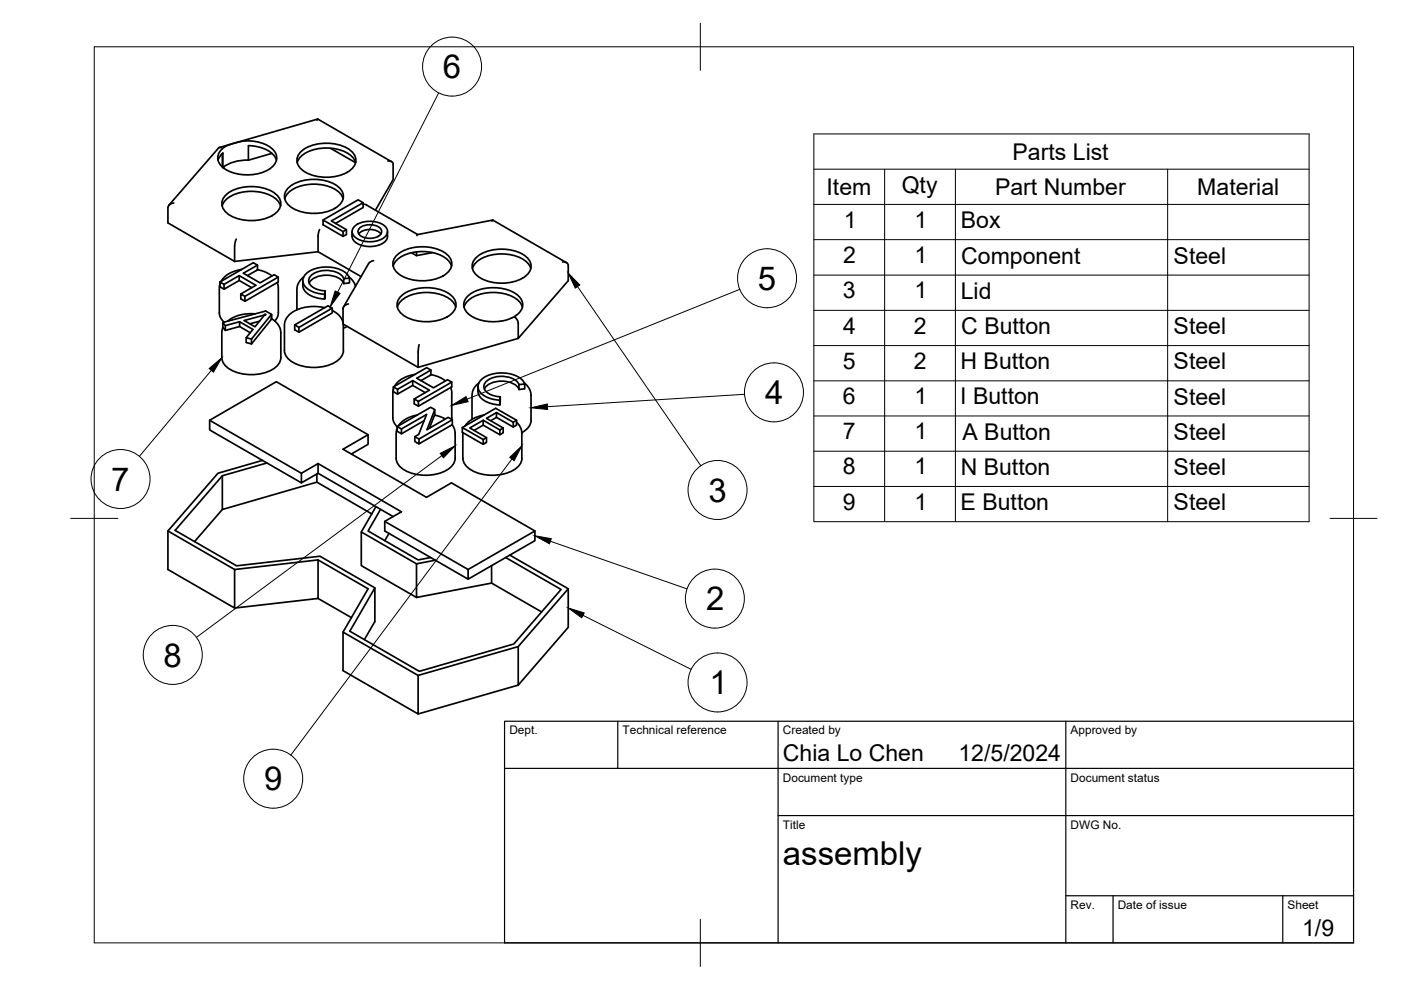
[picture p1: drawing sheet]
<svg xmlns="http://www.w3.org/2000/svg" width="297mm" height="210mm" viewBox="0 0 297 210" stroke-linecap="round" stroke-linejoin="round" font-family="sans-serif">
<!-- layer: Visible -->
<g fill="none" stroke="#000" stroke-width=".36">
<path d="M47 31.3l-.6 .1-10.6 12.1M47.1 32.5v2.9M47.2 32.5v3M47.3 32.4l-.8 .9-.3 .7M52.1 29.9a7.5 7.5 0 0 1 6.1 2.1 2.55 2.55 0 0 1-1.3 4 9.2 9.2 0 0 1-10-.8 2.59 2.59 0 0 1 1.1-4.3l2.8-.9 1.3-.1M52.7 33.9a8.4 8.4 0 0 0-5.4 1.6M57.6 32.5l-4.9 1.5v-3.1a6.7 6.7 0 0 1 5.7 2.5l.2 .6M61.4 39.6a9.3 9.3 0 0 1 10.3 0 2.46 2.46 0 0 1 0 4.1 9.3 9.3 0 0 1-10.3 0 2.46 2.46 0 0 1 0-4.1zM64.1 31.9a9.3 9.3 0 0 1 10.3 0 2.46 2.46 0 0 1 0 4.1 9.3 9.3 0 0 1-10.3 0 2.46 2.46 0 0 1 0-4.1zM67.4 25.2l-20.9 6.1M67.4 25.2l15.6 9.1M67.4 25.2l-.2 .3"/>
<path d="M70.1 31.4l5.3 3.1a5.6 5.6 0 0 0-5.2-3.1 8.1 8.1 0 0 0-6.6 2l-.6 1.1M82.2 34.1a.88 .88 0 0 1 1.2 .7M83.4 34.8v3.3l-3.8 6.4M36.8 43a1.25 1.25 0 0 0-1.2 1v3.3l14.1 8.1 17.7-2 9.2 5.2M47.1 43.7a5.6 5.6 0 0 1 5.2-3.1 8.1 8.1 0 0 1 6.6 2l.6 1.1M48.1 41.1a9.3 9.3 0 0 1 10.3 0 2.46 2.46 0 0 1 0 4.1 9.3 9.3 0 0 1-10.3 0 2.46 2.46 0 0 1 0-4.1zM49.7 52.2v3.2M50.1 50.7l-.3 1.4M50.7 58.4l-3.2 1.9v1M50.7 59.5l2.7 1.5M51.2 57.1l-.7 .2a5.4 5.4 0 0 0-3.6 2.3M52.5 58.4l2.1-1.2v-1l-.9-.5-7.1 4.1"/>
<path d="M54.6 56.2l-3 1.7 3.5 2.1 3-1.8 .9 .6v1l-7.1 4.1-.8-.5v-1.1l.8 .5M54.6 57.2a6.7 6.7 0 0 1 3.1 1.3M58.8 59.9l.2 1.1v5.3l-.3 1.1-.4 .6M59 58.8l-7.1 4v1.1M60.4 42.1a5.6 5.6 0 0 1 5.1-3 8.1 8.1 0 0 1 6.7 1.9l.6 1.1M64.2 59.5a2.83 2.83 0 0 0 2 3.3l1.7 .5 .9 .1M64.4 58.8a3.4 3.4 0 0 0-1.5 2.6v4.3M67.8 48.7l-.3 1-.1 3.7M71.1 47.4l5.9-3.4v-1l-6.7 3.9 3.1 1.8v1l-.7 .4-4.2-2.4v-1.1l4.2 2.5M72.9 59.1l1.2-.1v1l-1.2 .1M72.9 59.1v1M72.9 59.1a3.9 3.9 0 0 0-4.1-1.8 3.6 3.6 0 0 0-3.3 1.8 2.06 2.06 0 0 0 1.9 2.3l1.5 .3"/>
<path d="M73.4 48.7l-.7 .4v1M74 58.8a3.6 3.6 0 0 1 1.4 1.9M74.1 59a4.6 4.6 0 0 0-4.5-2.4 6.1 6.1 0 0 0-5.1 1.9 2.08 2.08 0 0 0 1.1 3 6.9 6.9 0 0 0 3.2 .9M74.6 49.1a2.43 2.43 0 0 0 2.2 3 5.4 5.4 0 0 0 5-1l.4-1-.1-1M75.2 47.9a5.5 5.5 0 0 1 6.4 0 1.56 1.56 0 0 1-.5 2.7 5.6 5.6 0 0 1-5.9-.4 1.45 1.45 0 0 1 0-2.3zM76.1 49.6a3.4 3.4 0 0 1 4.7 0M76.2 48.4a3.4 3.4 0 0 1 4.6 .3 1.26 1.26 0 0 1-1.1 1.7 3.3 3.3 0 0 1-3.7-.9v-.8zM77 43l-1.1-.6-7.4 4.2M77 43.3l.7 .2 10.9 6.2M78.1 55.9l-5.3 9.2M79.2 55.3l-.6 .2-.5 .4M83.4 56.4a5.6 5.6 0 0 1 5.1-3 8.1 8.1 0 0 1 6.6 1.9l.6 1.1"/>
<path d="M84.4 53.9a9.3 9.3 0 0 1 10.3 0 2.46 2.46 0 0 1 0 4.1 9.3 9.3 0 0 1-10.3 0 2.46 2.46 0 0 1 0-4.1zM88.3 53.4v.8M91.7 53.6l-3.4 .6-1.1-.6M100.2 56.9a5.6 5.6 0 0 1 5.1-3 8.1 8.1 0 0 1 6.6 1.9l.6 1.1M101.2 54.4a9.3 9.3 0 0 1 10.3 0 2.46 2.46 0 0 1 0 4.1 9.3 9.3 0 0 1-10.3 0 2.46 2.46 0 0 1 0-4.1zM104.5 46.7l-16 3-.1 .2M104.5 46.7l15.6 9M104.5 46.7l-.2 .2M119.3 55.5a.97 .97 0 0 1 1.2 .7v3.3l-10.6 12.2v-3.2a1.69 1.69 0 0 0-.8-1.3M46.6 60.2l-.1 .8v5.8l.4 .8 .6 .7M47 75.8a3.8 3.8 0 0 0 3.1 3.1 9.3 9.3 0 0 0 8.6-1.3l.7-1.1 .1-.7M47.3 69.4l-.3 1.1v5.3"/>
<path d="M47.5 60.3l-.9-.5v1l.9 .5 3.2-1.8v-1.1l3.6 2.1-3.2 1.8M47.8 70.1l3-.9v-1l2.8 1.6-1.4 1.8M50.8 68.2l-3 .8v1.1l-.6-.7v-1l.6 .6M50.8 69.2l2.2 1.3M53.3 71.9l-1.1-.3v1l1.1 .3v-1l4.3-5.2v1l-4.3 5.2M54.1 66.5a8.1 8.1 0 0 0-5.9 1.6M55 68.1l-2 .6M56.2 66.6l-.1 .2-4.3 1.2 2.3 1.3 2-2.5 .3-.1-.2-.1v.2M57.6 67.7v-1l-1.3-.8-9.1 2.5M57.6 67.6a3.7 3.7 0 0 1 1.9 2.9v5.3M62.5 68.9l.9 .5M65.6 60a4.5 4.5 0 0 1 5.1-1.5 3.1 3.1 0 0 1 2.2 1.6"/>
<path d="M68.8 65.2a8 8 0 0 0-7.8 1.9l-.5 .8-.2 .8v5.6a3.8 3.8 0 0 0 3.1 3.1 9.3 9.3 0 0 0 8.6-1.3l.7-1.2 .1-.6M68.9 61.7l-.1 1.7zM70.4 65.3l-7 4.1v1l-.9-.5v-1l7.1-4.1 .8 .5v1.1l-7 4M70.4 65.8a3.9 3.9 0 0 1 2.3 2.6M72.8 68.7v5.6M73.6 69.2l-.8 .4M73.9 64.5a1.23 1.23 0 0 0-1.2 .9v3.3l15.9 9.2M84.2 65.1a5.6 5.6 0 0 1 5.2-3 8.1 8.1 0 0 1 6.6 1.9l.6 1.1M85.3 62.6a9.3 9.3 0 0 1 10.3 0 2.46 2.46 0 0 1 0 4.1 9.3 9.3 0 0 1-10.3 0 2.46 2.46 0 0 1 0-4.1zM88 79.4h-.3a5.6 5.6 0 0 0-4 2.5M88.9 73.1l-.2 1.5M91.4 78.5l-3 1.7 3.5 2 3-1.7 .9 .5v1l-7.1 4.1-.9-.5v-1l.9 .5"/>
<path d="M91.4 79.5v-1l-.9-.6-7.1 4.1M91.4 79.4a7 7 0 0 1 3 1.4M91.4 79.5l-2.1 1.2M98.4 65.1a5.6 5.6 0 0 1 5.2-3 8.1 8.1 0 0 1 6.6 1.9l.6 1.1M99 63a8.8 8.8 0 0 1 8.7-1.5 4.1 4.1 0 0 1 3.1 2.8 3.7 3.7 0 0 1-2.9 3.4 9.3 9.3 0 0 1-8.8-1.3 2.33 2.33 0 0 1-.1-3.4zM109.9 71.7l-21.3 6.2v-3.3M44.4 89.1l19.5 11.2M55.6 97.6l-9.4 2.7-10.6 12.3v8.1l14.1 8.2v-8.2l17.7-2M56.6 98.2l-9.5 2.7v7.1l20.1-5.8v-1.7M67.4 98.3l-3.5 2v2.1l3.5-2.1M74.5 96.3l3.5-2.1v-2l-5.3 3 17.7 10.2 5.3-3 17.7 10.2v2l-14.1 8.2M78 92.2l-19.4-11.3-14.2 8.2v2.1l19.5 11.2"/>
<path d="M83.4 82.5l-.1 6.5 .3 .8 .6 .7M84.2 90.4l7.1-4 .9 .5v1l-1.2 2.9M84.3 82.5l-.9-.5v1.1l.9 .5 3.2-1.9v-1l3.5 2-3.2 1.9M85.1 90.9l-.9-.5v1.1l.9 .5M87.5 80.7l-3.2 1.8v1.1M87.5 81.7l2.6 1.5M87.9 92.6l.9 .5M88.5 88a5.8 5.8 0 0 0-4 2.3M89.9 89.2l-4.8 2.8v-1.1l5.3-3-1.6 4.2-.9 .5v1l.9 .5 7.1-4.1M92.1 88l2.3 .8M92.2 86.9l-1.7 4.2 4.5-2.6 .9 .5v1M95.5 82.2l.3 .8v5.9"/>
<path d="M95.8 81l-7.1 4.1v1M95.9 90.1l.4 .8 .2 1v5.3a3.8 3.8 0 0 1-3.1 3.1 9.3 9.3 0 0 1-8.6-1.3l-.7-1.2-.1-.6v-5.3l.2-1.2M95.9 89l-7.1 4.1v1M98.1 97.2a3.8 3.8 0 0 0 3.1 3.1 9.3 9.3 0 0 0 8.6-1.3l.8-1.2 .1-.6M98.1 91.7v5.5M101.3 82v1M101.3 83a3.3 3.3 0 0 0 2.9 2.6l1.8 .3M101.5 81.2a3.3 3.3 0 0 0-1.4 2.6v5.1M102.4 89.1l-2.8 1.6 3.5 2.1v1l-.2 .2-.5 .2-4.4-2.5v-1.1l4.4 2.6M102.4 90.1l3.6 2.1v-1l.7-.5M102.6 88a5.9 5.9 0 0 0-4 2.3M102.7 82.5a4.5 4.5 0 0 1 5.2-1.5 3.1 3.1 0 0 1 2.1 1.6"/>
<path d="M103.1 92.8l-.7 .4v1M104 89.2l1.3-.7v-1l3.5 2M105.3 87.5l-2.2 1.2 3.6 2v1.1l-.7 .4M105.3 88.5l3.5 2M106 91.2l-3.6-2.1v1l-1.9 1.2M106.1 84.1l-.1 1.8zM109.5 89.1l-.7 .4v1l.7-.4v-1l-4.4-2.5-7.1 4M109.5 89.5a3.3 3.3 0 0 1 1.1 2.4v5.3M110 81.5l1.3-.1v1l-1.3 .2M110 81.5v1.1M110 81.5a3.9 3.9 0 0 0-4-1.7 3.6 3.6 0 0 0-3.3 1.7 2.06 2.06 0 0 0 1.8 2.4l1.6 .2M111.1 81.2a3.3 3.3 0 0 1 1.5 2.6v5.3a3.2 3.2 0 0 1-1.9 2.6"/>
<path d="M111.3 81.4a4.6 4.6 0 0 0-4.5-2.3 6.1 6.1 0 0 0-5.1 1.8 2.08 2.08 0 0 0 1 3 6.9 6.9 0 0 0 3.3 .9M35.6 112.6l14.1 8.1M47.1 100.9l-10 11.6 13.1 7.5 17.6-2.1 11.7 6.7v7.2l-2.2 3.8M47.1 108l-5.8 6.8M67.2 102.2l11.6 6.8M67.4 100.3v-2l17.7 10.2-3.5 2v2.1l17.7 10.2v-2.1l14.1-8.1M67.4 100.3l16 9.2M79.7 107.4l-3.1 5.4M80.7 108l-2.7 4.6 10.6 6.1 2.7-.5M81.6 110.5l17.7 10.2M82.5 113.1l-.9 1.5M88.3 119.5l-11.7-6.7v7.1l11.7 6.8"/>
<path d="M92.3 118.8l-4 .7v7.2l15.9-3.1M104.2 119.9v3.7l10.6 6.1M107.2 118.2l11.8 6.8-10.1 11.5-20 5.8-14.7-8.5 5.3-9.2M108.1 117.7l12.4 7.1v8.2l-10.6 12.3M49.7 128.9l17.7-2v-8.2l10.6 6.1-5.3 9.2v8.2l15.9 9.2v-8.2l21.3-6.1M67.4 126.9l7.1 4.1M72.7 134l15.9 9.2M120.5 124.8l-10.6 12.3v8.2l-21.3 6.1"/>
</g>
<circle cx="47.2" cy="35.5" r=".18" fill="#000"/>
<!-- layer: BORDER -->
<path d="M20 9.9h267v190h-267zM148.5 4.9v10M15 109.9h10M282 109.9h10M148.5 194.9v10" fill="none" stroke="#000" stroke-width=".21"/>
<!-- layer: TITLEBLOCK -->
<path d="M107 152.9h180v47h-180zM131 152.9v10M165 152.9v47M226 152.9v47M107 162.9h180M165 172.9h122M226 189.9h61M236 189.9v10M272 189.9v10" fill="none" stroke="#000" stroke-width=".25"/>
<!-- layer: Parts Lists -->
<g fill="none" stroke="#000" stroke-width=".21">
<path d="M172.6 28.4h105v82.2h-105zM172.6 35.9h105M187.6 35.9v74.7M202.6 35.9v74.7M247.6 35.9v74.7M172.6 43.3h105M172.6 50.8h105M172.6 58.3h105M172.6 65.8h105M172.6 73.3h105M172.6 80.7h105M172.6 88.2h105"/>
<path d="M172.6 95.7h105M172.6 103.1h105"/>
</g>
<!-- layer: Balloons -->
<g fill="none" stroke="#000" stroke-width=".21">
<circle cx="95.9" cy="14.1" r="6.3"/>
<circle cx="162.6" cy="59" r="6.3"/>
<circle cx="164.1" cy="83.2" r="6.3"/>
<circle cx="25.6" cy="101.6" r="6.3"/>
<circle cx="152.1" cy="103.9" r="6.3"/>
<circle cx="36.6" cy="138.9" r="6.3"/>
<circle cx="151.6" cy="126.9" r="6.3"/>
<circle cx="152.1" cy="144.7" r="6.3"/>
<circle cx="57.9" cy="165.1" r="6.3"/>
</g>
<!-- layer: 0 -->
<path d="M44.3 78.1l2.8-2.3-1.8 3.1zM71.1 61.7l1 .5-2.1 2.9zM120.5 57.9l2.4 2.5-.9 .7zM93.3 96.1l3.2-1.6-2.5 2.6zM95.8 86l3-1.9 .5 1.1zM108.1 97l2.5-2.5-1.6 3.2zM112.6 86.5l3.4-.8 .1 1.1zM113.4 113.6l3.5 .6-.4 1.1zM120.5 128.9l3.4 1.1-.6 1z" fill="#000" stroke="#000" stroke-width=".21"/>
<path d="M93 19.7l-21.4 42.2M44.8 78.5l-15.3 18.3M122.4 60.8l26.2 38M156.8 61.4l-57.8 23.2M93.7 96.6l-52.1 38.5M108.5 97.3l-46.8 62.8M157.9 83.6l-41.8 2.6M116.7 114.8l28.9 10.1M123.6 130.5l22.9 11.4" fill="none" stroke="#000" stroke-width=".21"/>
<g font-size="7">
<text x="93.9" y="16.6">6</text>
<text x="160.7" y="61.5">5</text>
<text x="162.3" y="85.7">4</text>
<text x="23.6" y="104.1">7</text>
<text x="150.2" y="106.4">3</text>
<text x="149.7" y="129.4">2</text>
<text x="34.7" y="141.3">8</text>
<text x="150.5" y="147.2">1</text>
<text x="56" y="167.6">9</text>
<text x="166" y="183.4">assembly</text>
</g>
<g font-size="4.9">
<text x="214.7" y="33.9">Parts List</text>
<text x="175.2" y="41.3">Item</text>
<text x="191.2" y="40.9">Qty</text>
<text x="211" y="41.3">Part Number</text>
<text x="253.9" y="41.3">Material</text>
<text x="178.9" y="48.3">1</text>
<text x="193.9" y="48.3">1</text>
<text x="203.7" y="48.3">Box</text>
<text x="178.8" y="55.7">2</text>
<text x="193.9" y="55.7">1</text>
<text x="203.8" y="55.9">Component</text>
<text x="248.8" y="55.9">Steel</text>
<text x="178.7" y="63.3">3</text>
<text x="193.9" y="63.3">1</text>
<text x="203.7" y="63.3">Lid</text>
<text x="178.8" y="70.7">4</text>
<text x="193.8" y="70.7">2</text>
<text x="203.8" y="70.9">C Button</text>
<text x="248.8" y="70.9">Steel</text>
<text x="178.7" y="78.2">5</text>
<text x="193.8" y="78.2">2</text>
<text x="203.7" y="78.3">H Button</text>
<text x="248.8" y="78.3">Steel</text>
<text x="178.7" y="85.7">6</text>
<text x="193.9" y="85.7">1</text>
<text x="203.6" y="85.7">I Button</text>
<text x="248.8" y="85.8">Steel</text>
<text x="178.7" y="93.1">7</text>
<text x="193.9" y="93.1">1</text>
<text x="204.1" y="93.2">A Button</text>
<text x="248.8" y="93.3">Steel</text>
<text x="178.7" y="100.6">8</text>
<text x="193.9" y="100.6">1</text>
<text x="203.7" y="100.7">N Button</text>
<text x="248.8" y="100.7">Steel</text>
<text x="178.7" y="108">9</text>
<text x="193.9" y="108">1</text>
<text x="203.7" y="108.1">E Button</text>
<text x="248.8" y="108.2">Steel</text>
<text x="166" y="161.4">Chia Lo Chen</text>
<text x="203.2" y="161.4">12/5/2024</text>
<text x="276.1" y="198.6">1/9</text>
</g>
<g font-size="2.5">
<text x="108" y="155.7">Dept.</text>
<text x="132" y="155.7">Technical reference</text>
<text x="166" y="155.7">Created by</text>
<text x="227" y="155.7">Approved by</text>
<text x="166" y="165.7">Document type</text>
<text x="227" y="165.7">Document status</text>
<text x="166" y="175.7">Title</text>
<text x="227" y="175.7">DWG No.</text>
<text x="227" y="192.7">Rev.</text>
<text x="237" y="192.7">Date of issue</text>
<text x="273" y="192.7">Sheet</text>
</g>
</svg>
